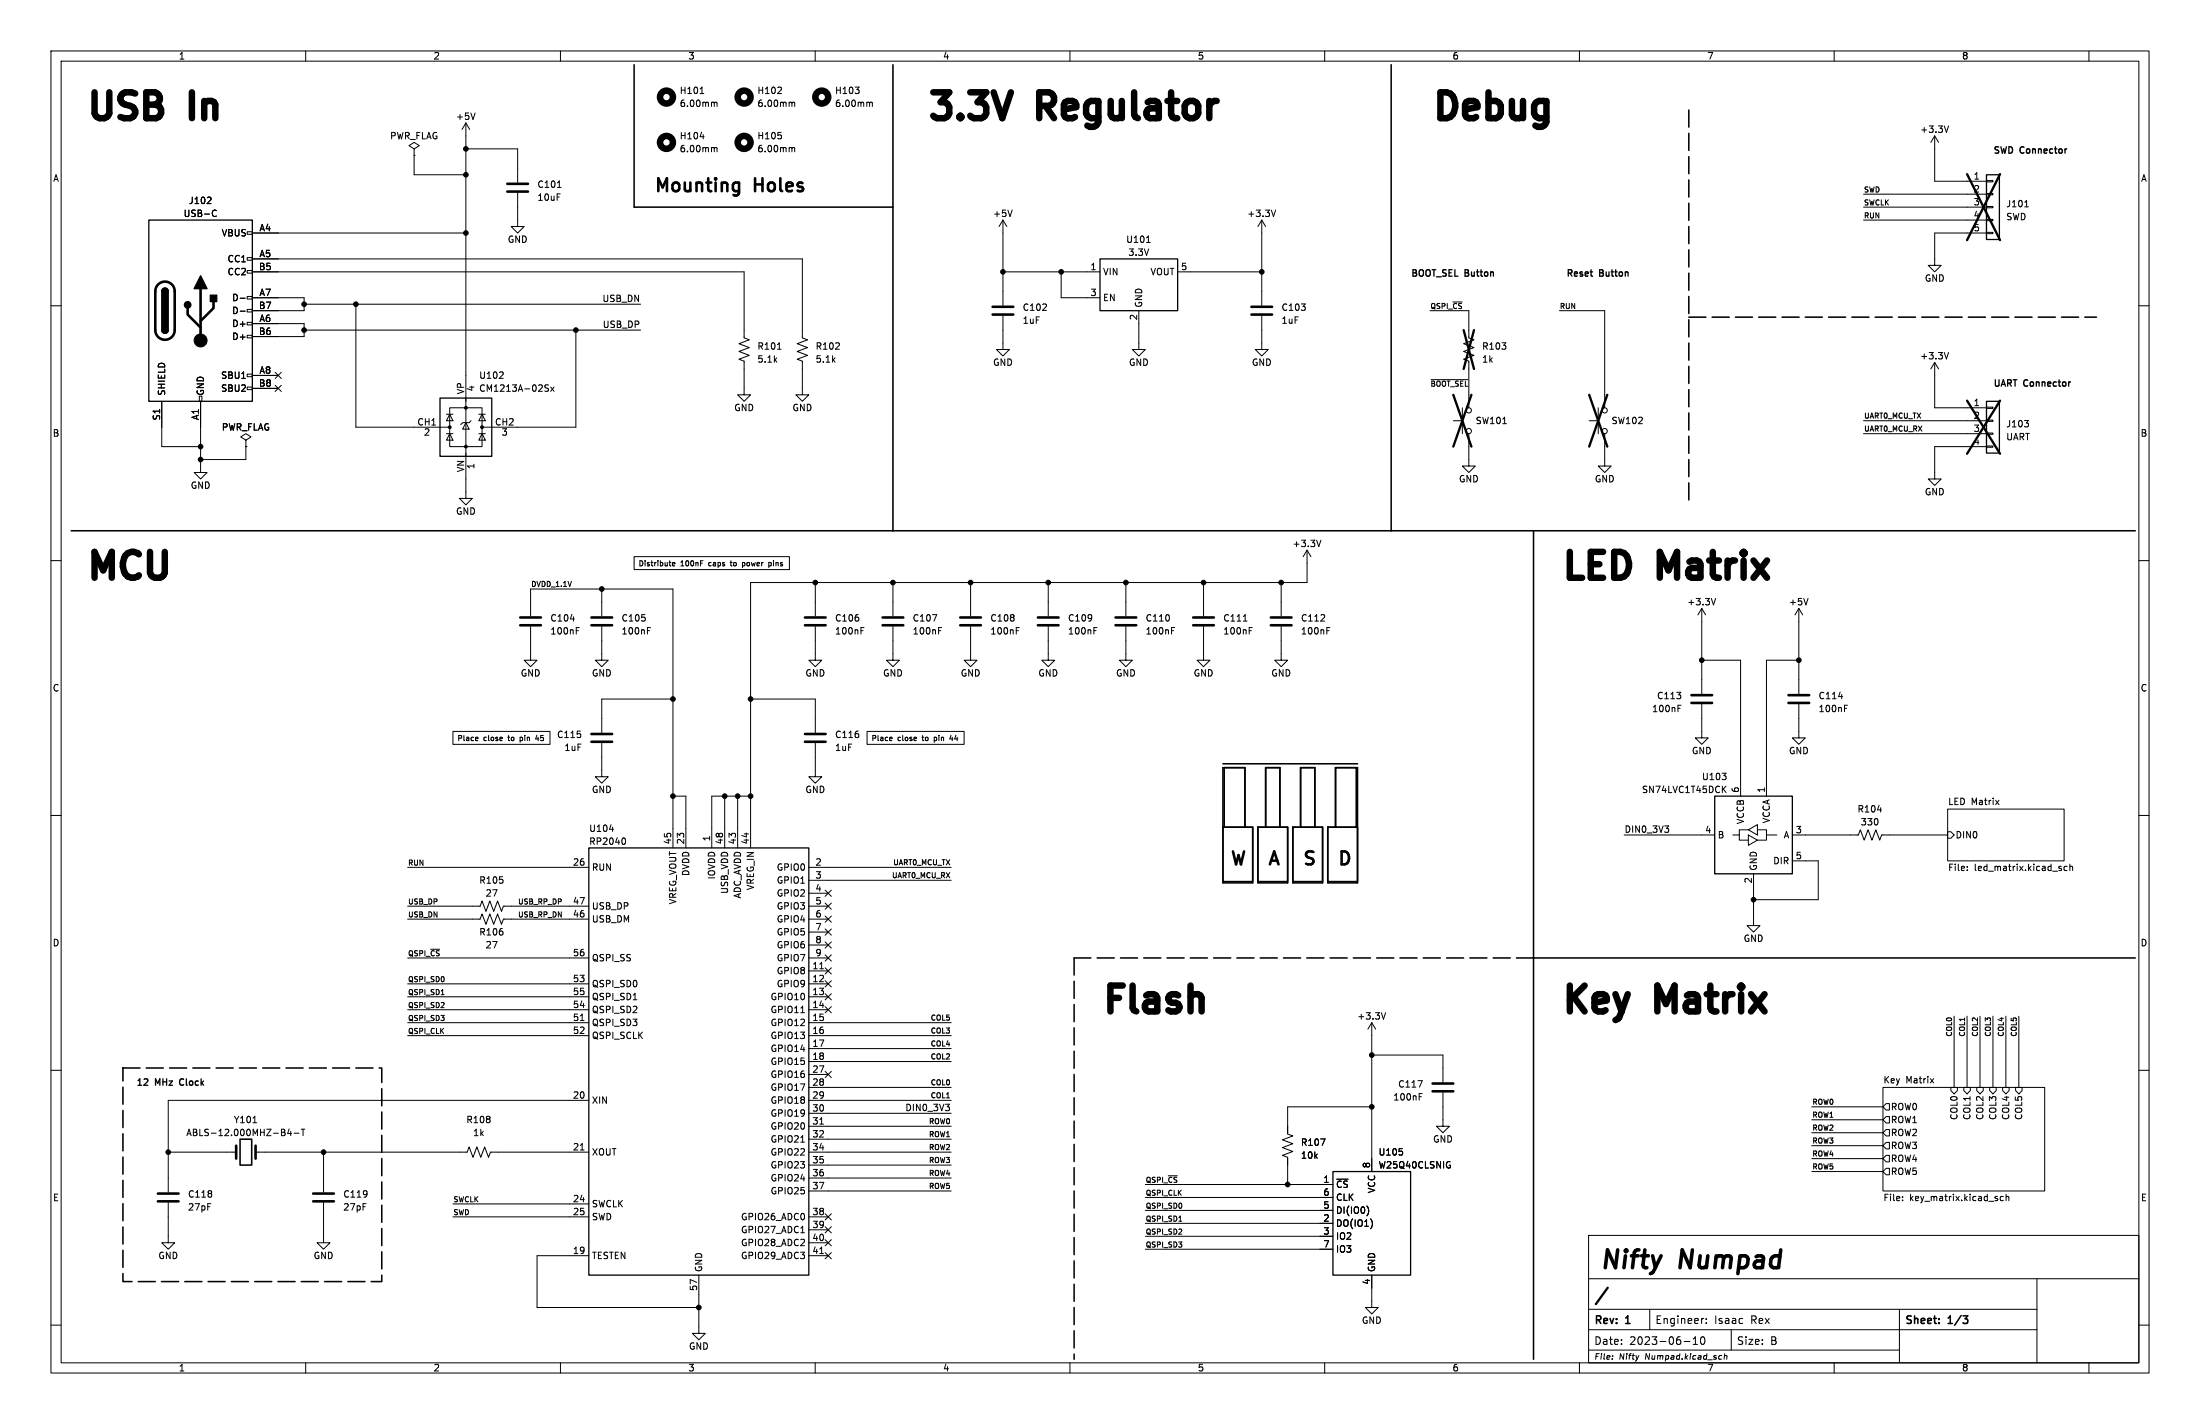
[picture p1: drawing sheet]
<svg xmlns="http://www.w3.org/2000/svg" width="432mm" height="279mm" viewBox="0 0 432 279" stroke-linecap="round" stroke-linejoin="round" font-family="sans-serif">
<g fill="none" stroke="#000" stroke-width=".2">
<path d="M10 10h411.8v259.4h-411.8zM12 12h407.8v255.4h-407.8zM60 10v2M110 10v2M137.4 18.4h.7M152.6 18.4h.8M153.3 17.2v.4M160 10v2M210 10v2M260 10v2M310 10v2M360 10v2"/>
<path d="M410 10v2M40.6 39.9h.8M41.4 38.8v.4M81.3 29.2l1-.6-1-.7-1 .7 1 .6v1.3M81.3 30.5h.1M81.3 30.5v3.8h10.1M91.4 24.1v73.7h1.3l-1.3 1.3-1.2-1.3h1.2M91.4 24.1l-.7 1.3M91.4 24.1l.8 1.3M91.4 29.2h10.2v6.6M93.3 22.2l-.5 1.2M101.6 37.8v6.7h1.3l-1.3 1.2-1.3-1.2h1.3"/>
<path d="M109.4 36.8h.7M137.4 26.8h.8M140.2 29.1l.2-.2 .3 .1v.8M140.2 20.2l.2-.1h.3v.8M153.3 26.6v.5M155.4 29.1l.2-.2 .3 .1 .1 .8M155.4 20.2l.2-.1h.3l.1 .8M170.7 20.2l.2-.1h.3v.8M365.8 38.1h24.1M379.7 26.7l-.7 1.2M379.7 26.7v8.9h10.2M379.7 26.7l.8 1.2"/>
<path d="M382.5 24.7l-.5 1.3M389.9 38h1.3v.2h-1.3zM389.9 35.4h1.3v.3h-1.3zM10 60h2M41.9 41.3h.6M42.5 42.4h-.6M47.1 58.5h1M48.5 58.2h1v.5h-1zM48.5 53.1h1v.5h-1zM48.5 50.5h1v.6h-1zM48.5 45.5h1v.5h-1zM49.5 53.3h96.5v13l1.1 .4-2.1 .7 2.1 .8-2.1 .8 2.1 .7-2.1 .8 1 .4v6.6h1.3l-1.3 1.2-1.2-1.2h1.2"/>
<path d="M49.5 50.8h108v15.5l1 .4-2 .7 2 .8-2 .8 2 .7-2 .8 1 .4v6.6h1.2l-1.2 1.2-1.3-1.2h1.3M49.5 45.7h41.9M49.5 58.4h10.2v2.6h-10.2M59.7 59.7h66M69.8 59.7v24.1h18.5M196.8 53.3h19.1M196.8 43.2l-.7 1.3M196.8 43.2v16.7M196.8 43.2l.8 1.3M198.7 41.2l-.5 1.3M208.3 53.3v5.1h7.6M225 47.6h.8"/>
<path d="M231.1 53.3h16.5M247.6 43.2v16.7M247.6 43.2l-.7 1.3M247.6 43.2l.8 1.3M250.4 41.2l-.5 1.3M365.8 40.6h24.1M365.8 43.2h24.1M389.9 45.6h1.3v.2h-1.3zM389.9 43.1h1.3v.2h-1.3zM389.9 40.5h1.3v.3h-1.3zM389.9 45.7h-10.2v6.4h1.3l-1.3 1.2-1.2-1.2h1.2M397.4 40.6h.7"/>
<path d="M419.8 60h2M31.7 78.7v8.9h7.7M39.1 77.7h.5v1h-.5zM39.4 78.7v14h1.2l-1.2 1.3-1.3-1.3h1.3M47.1 61.1h1M48.5 75.9h1v.6h-1zM48.5 73.4h1v.5h-1zM48.5 65.8h1v.5h-1zM48.5 63.2h1v.6h-1zM48.5 60.7h1v.5h-1zM49.5 63.5h10.2v2.5h-10.2M49.5 73.7h5.1"/>
<path d="M49.5 76.2h5.1M54 75.6l1.2 1.2M54 73.1l1.2 1.2M55.2 75.6l-1.2 1.2M55.2 73.1l-1.2 1.2M59.7 64.8h66M95.1 75.6a.6 .6 0 0 0-.9 .5 .6 .6 0 0 0 .6 .7l.3-.1M95.6 76.8v-1.3l.4 .9 .5-.9v1.3M97 76.8h.7M97 75.9l.4-.4v1.3M98 74.2h.8M98.2 75.6l.5-.1 .3 .4-.8 .9h.8"/>
<path d="M98.7 73.1v.4M99.4 76.8h.8M99.4 75.9l.4-.4v1.3M100.6 75.5h.8l-.5 .5 .4 .1v.6l-.2 .1-.5-.1M101.7 76.8l.5-1.3 .4 1.3M101.9 76.4h.6M103 76.3h1M104.6 75.6l.2-.1a.68 .68 0 0 1 .5 .6 .68 .68 0 0 1-.5 .7l-.3-.5zM105.7 75.6l.5-.1 .2 .4-.7 .9h.7M107.7 75.6l-.5-.1-.3 .3 .2 .3 .5 .2v.4l-.2 .1-.5-.1M108.1 75.9l.6 .9M108.7 75.9l-.6 .9"/>
<path d="M113 64.8v19h-18.4M152.6 68.5h.7M196.8 62v6.6h1.3l-1.3 1.3-1.2-1.3h1.2M223.5 61v7.6h1.3l-1.3 1.3-1.3-1.3h1.3M247.6 62v6.6h1.3l-1.3 1.3-1.2-1.3h1.2M280.7 61h7.6v5.3l1 .4-2 .7 2 .8-2 .8 2 .7-2 .8 1 .4v9.1M280.9 74.5h7.2M306.1 61h8.9v19M379.7 71.1v8.9h10.2M379.7 71.1l-.7 1.3M379.7 71.1l.8 1.3M382.5 69.2l-.5 1.2"/>
<path d="M389.9 79.9h1.3v.2h-1.3zM48.3 86.4l1-.7-1-.6-1.1 .6 1.1 .7v1.2M48.3 87.6h.1M48.3 87.6v2.6h-8.9M87.6 85.1h1.3M87.6 81.3h1.3M88.3 80h6.3v7.6h-6.3zM88.3 85.1l.6 1.3h-1.3zM88.3 81.3l.6 1.3h-1.3zM91.4 82.9l.7 1.3h-1.3zM92.5 82.6l-.4 .3h-1.3l-.4 .4M94 85.1h1.2"/>
<path d="M94 81.3h1.2M94.6 85.1l.6 1.3h-1.2zM94.6 81.3l.6 1.3h-1.2zM285.2 82.6h1.8M287 80v5.1M288.3 85.1v6.3h1.3l-1.3 1.3-1.3-1.3h1.3M295 83.1h.7M311.9 82.6h1.8M313.7 80v5.1M315 85.1v6.3h1.2l-1.2 1.3-1.3-1.3h1.3M365.8 82.6h24.1M365.8 85.1h24.1"/>
<path d="M389.9 87.5h1.3v.3h-1.3zM389.9 85h1.3v.2h-1.3zM389.9 82.4h1.3v.3h-1.3zM389.9 87.6h-10.2v6.4h1.3l-1.3 1.3-1.2-1.3h1.2M397.3 82.5h.8l-.4 .5M398.1 83.1v.5M10 110h2M118.1 115.6v5.3M124.5 109.2h30.4v2.6h-30.4zM132.1 110.4h.3l.1 .2-.5 .1M132.4 111h-.3M143.3 110.4h.4"/>
<path d="M143.5 110v.9l.1 .1M145.7 110.4h.3l.2 .2M146.2 110.8l-.2 .2h-.3M151.2 110.4l.2 .2v.2l-.2 .2M160 114.3v6.6M175.3 114.3v6.6M190.5 114.3v6.6M205.7 114.3v6.6M221 114.3v6.6M236.2 114.3v6.6M251.5 114.3v6.6M256.5 108l-.7 1.2"/>
<path d="M256.5 108v6.3h-109.2v52.1M256.5 108l.8 1.2M259.3 106l-.5 1.3M334 119.4v16.7M334 119.4l-.8 1.3M334 119.4l.8 1.3M336.7 117.4l-.4 1.3M353.1 119.4v16.7M353.1 119.4l-.8 1.3M353.1 119.4l.7 1.3M354.9 117.4l-.4 1.3M419.8 110h2"/>
<path d="M104.1 122.9v6.6h1.3l-1.3 1.3-1.2-1.3h1.2M104.1 120.9v-5.3h28v50.8M113.1 123.1h.6M118.1 122.9v6.6h1.3l-1.3 1.3-1.3-1.3h1.3M127.1 123.1h.6M132.1 137.2h-14v6.6M147.3 137.2h12.7v6.6M160 122.9v6.6h1.3l-1.3 1.3-1.3-1.3h1.3M169 123.1h.6M175.3 122.9v6.6h1.2l-1.2 1.3-1.3-1.3h1.3M184.2 123.1h.6M190.5 122.9v6.6h1.3l-1.3 1.3-1.3-1.3h1.3"/>
<path d="M199.5 123.1h.6M205.7 122.9v6.6h1.3l-1.3 1.3-1.2-1.3h1.2M214.7 123.1h.6M221 122.9v6.6h1.2l-1.2 1.3-1.3-1.3h1.3M229.9 123.1h.6M236.2 122.9v6.6h1.3l-1.3 1.3-1.3-1.3h1.3M244 121.9h.8M245.2 123.1h.6M251.5 122.9v6.6h1.2l-1.2 1.3-1.3-1.3h1.3M260.4 123.1h.6M329.3 138.4h.6M334 138.2v6.6h1.3l-1.3 1.3-1.3-1.3h1.3"/>
<path d="M334 129.5h7.6v26.7M353.1 138.2v6.6h1.2l-1.2 1.3-1.3-1.3h1.3M353.1 129.5h-6.4v26.7M362 138.4h.6M10 160h2M88.9 143.5h19v2.6h-19zM99.8 144.3v.9M102.1 145.3h.3M102.1 144.6v1.1M102.4 144.6l-.3 .1M105.4 144.3l-.3 .7h.7M118.1 145.8v6.6h1.3l-1.3 1.3-1.3-1.3h1.3"/>
<path d="M132.1 156.2h2.5v10.2M142.2 156.2v10.2M144.8 156.2v10.2M147.3 156.2h-7.6v10.2M160 145.8v6.6h1.3l-1.3 1.3-1.3-1.3h1.3M170.2 143.5h19v2.6h-19zM181.1 144.3v.9M183.4 144.6v1.1M183.4 145.3h.3M183.7 144.6l-.3 .1M186.7 144.3l-.3 .7h.6M187.6 144.3l-.2 .7"/>
<path d="M338.2 154.8l.6 .7M338.8 154.2l-.7 .8M382.3 158.8h22.8v10.1h-22.8zM391.7 157l.6 .9M392.3 157l-.6 .9M419.8 160h2M80 177.8h14.2l.4-1 .8 2 .7-2 .8 2 .8-2 .7 2 .4-1h16.8M80 170.2h35.6M119.6 162.7h.8M122.5 164.4a.79 .79 0 0 1 0 1.3M158.7 177.8h3.9M158.7 170.2h28"/>
<path d="M158.7 172.7h28M158.7 175.3h3.9M162 179.7l1.2 1.2M162 177.2l1.2 1.2M162 174.7l1.2 1.2M163.2 179.7l-1.2 1.2M163.2 177.2l-1.2 1.2M163.2 174.7l-1.2 1.2M318.8 163.8h17.7M326.7 162h.8l-.4 .5M327.5 162.7v.5M341.4 163.8v1h1.8"/>
<path d="M343.2 162.8l1.7-1v2zM343.2 162.8h-1.8v1h-1.3M343.2 163.8l1.7 1-1.7 1.1zM344.2 171.5v10.1h1.2l-1.2 1.3-1.3-1.3h1.3M344.9 162.8h1.8v1M348.7 163.8h-2v1h-1.8M351.8 163.8h12.9l.4-1 .8 2 .7-2 .8 2 .8-2 .7 2 .4-1h13M351.8 168.9h5.1v7.6h-12.7M382.3 163.2h.6l.6 .6-.6 .7h-.6zM386.1 170.7v.1M386.1 170v.2M404.3 170.4l.3 .1v.1l-.4 .2"/>
<path d="M404.3 170h.3M405.7 170h-.3l-.3 .2 .1 .6h.5M406.3 170.1l.4-.1 .1 .8M406.3 169.5v1.3M80 180.3h14.2l.4-1 .8 2.1 .7-2.1 .8 2.1 .8-2.1 .7 2.1 .4-1.1h16.8M80 193h35.6M80 195.6h35.6M80 198.1h35.6M80 188h35.6M86.6 195.2h.6M124.3 196.2h.7M157.2 198.7h.7"/>
<path d="M158.7 180.3h3.9M158.7 190.5h3.9M158.7 193h3.9M158.7 195.6h3.9M158.7 198.1h3.9M158.7 188h3.9M158.7 182.9h3.9M158.7 185.4h3.9M160.9 190.1h.7M162 182.3l1.2 1.2M162 197.5l1.2 1.2M162 184.8l1.2 1.2"/>
<path d="M162 195l1.2 1.2M162 192.4l1.2 1.2M162 189.9l1.2 1.2M162 187.4l1.2 1.2M163.2 182.3l-1.2 1.2M163.2 197.5l-1.2 1.2M163.2 184.8l-1.2 1.2M163.2 195l-1.2 1.2M163.2 192.4l-1.2 1.2M163.2 189.9l-1.2 1.2M163.2 187.4l-1.2 1.2M272 198.7l-.5 1.3"/>
<path d="M383.5 199.4v14M386.1 199.4v14M388.6 199.4v14M391.2 199.4v14M393.7 199.4v14M396.2 199.4v14M10 210h2M80 200.7h35.6M80 203.2h35.6M113.9 200.2h.7M115.6 215.9h-82.6v18M158.7 200.7h28"/>
<path d="M158.7 203.2h28M158.7 205.7h28M158.7 208.3h28M158.7 215.9h28M158.7 210.8h3.9M158.7 213.4h28M158.7 218.4h28M162 210.2l1.2 1.2M163.2 210.2l-1.2 1.2M269.2 217.2h-16.5v5.3l1 .4-2 .7 2 .8-2 .8 2 .7-2 .8 1 .4v5.3M269.2 200.7l-.7 1.2M269.2 200.7v29.2"/>
<path d="M269.2 200.7l.8 1.2M269.2 207h14v5.3M278.5 214.6h.6M283.2 214.4v6.6h1.3l-1.3 1.3-1.3-1.3h1.3M355.6 217.2h14M355.6 219.7h14M369.6 213.4h31.7v20.3h-31.7zM370.2 216.5h.6v1.3h-.6l-.6-.6zM370.2 219.1h.6v1.2h-.6l-.6-.6zM378.9 211.6l.6 .9M379.5 211.6l-.6 .9M382.9 213.4h1.3v.6l-.7 .6-.6-.6z"/>
<path d="M385.4 213.4h1.3v.6l-.6 .6-.7-.6zM388 213.4h1.3v.6l-.7 .6-.6-.6zM390.5 213.4h1.3v.6l-.6 .6-.7-.6zM393.1 213.4h1.2v.6l-.6 .6-.6-.6zM395.6 213.4h1.3v.6l-.7 .6-.6-.6zM419.8 210h2M33 236v7.8h1.3l-1.3 1.3-1.3-1.3h1.3M33 226.1h13.4M49.7 220.3h.7M50.2 226.1h41.5l.4-1.1 .7 2.1 .8-2.1 .8 2.1 .7-2.1 .8 2.1 .4-1h19.3M55.8 222.2l.2 .2-.2 .4M55.8 221.7v.3"/>
<path d="M56.8 221.5l-.3 .9h.7M57.1 222v.8M57.7 222.3h1M59.1 221.6h.7M59.5 221.6v1.2M63.5 236v7.8h1.3l-1.3 1.3-1.3-1.3h1.3M63.5 226.1v7.8M88.9 236.2h26.7M88.9 238.8h26.7M113.9 225.6h.7M157.2 224.1h.7M158.7 226.1h28"/>
<path d="M158.7 238.8h3.9M158.7 221h28M158.7 223.5h28M158.7 228.6h28M158.7 231.1h28M158.7 233.7h28M160.9 220.6h.7M162 238.2l1.2 1.2M163.2 238.2l-1.2 1.2M224.8 232.4h36.8M224.8 237.5h36.8M224.8 235h36.8"/>
<path d="M231.4 239.6h.6M268.3 236.7a1.49 1.49 0 0 1 0 1.8M269.3 239.7v.8M275.2 226v.5M284.4 228.6h.3v.5l-.3 .1M284.5 227.9l.1 .1M355.6 222.3h14M355.6 224.8h14M355.6 227.3h14M355.6 229.9h14M370.2 221.6h.6v1.3h-.6l-.6-.6zM370.2 229.2h.6v1.3h-.6l-.6-.6z"/>
<path d="M370.2 226.7h.6v1.3h-.6l-.6-.7zM370.2 224.2h.6v1.2h-.6l-.6-.6zM373.4 235.5v.1M373.4 234.8v.1M393.2 234.8l-.4-.1-.2 .3 .1 .5h.5M393.7 234.9l.5-.1 .1 .8M393.7 234.3v1.3M10 260h2M115.6 246.4h-10.2v10.1h31.8M137.2 250.2v11.4h1.2l-1.2 1.3-1.3-1.3h1.3M157.2 241.9h.7M158.7 246.4h3.9"/>
<path d="M158.7 241.3h3.9M158.7 243.8h3.9M160.9 246h.7M162 245.8l1.2 1.2M162 243.2l1.2 1.2M162 240.7l1.2 1.2M163.2 245.8l-1.2 1.2M163.2 243.2l-1.2 1.2M163.2 240.7l-1.2 1.2M224.8 240h36.8M224.8 242.6h36.8M224.8 245.1h36.8"/>
<path d="M269.2 250.2v6.3h1.3l-1.3 1.3-1.2-1.3h1.2M311.8 242.4h108v25h-108zM311.8 256.9h88M311.8 250.9h108M323.8 256.9v4M334.3 258.7h.1M334.9 259.5v.2M334.9 258.8v.1M372.8 256.9v10.5M399.8 250.9v16.5M419.8 260h2M60 267.4v2"/>
<path d="M110 267.4v2M160 267.4v2M210 267.4v2M260 267.4v2M310 267.4v2M311.8 264.9h61M311.8 260.9h88M316.5 266v.1M330.5 263.2h1.2M332.3 263.8h.9M332.3 262.7l.5-.4v1.5M334 262.4l.1-.1a.8 .8 0 0 1 .5 .7 .8 .8 0 0 1-.5 .8 .99 .99 0 0 1-.1-1.4z"/>
<path d="M337.6 266h.3M337.9 266.6l-.4 .1M338.5 266.1l.4-.1v.7M338.5 265.6l-.1 1.1M339.8 261v3.9M360 267.4v2M410 267.4v2"/>
<circle cx="288.3" cy="84.6" r=".51"/>
<circle cx="288.3" cy="80.5" r=".51"/>
<circle cx="315" cy="84.6" r=".51"/>
<circle cx="315" cy="80.5" r=".51"/>
</g>
<g fill="none" stroke="#000" stroke-width=".3">
<path d="M124.5 12.7v27.9h50.8M175.3 12.7v91.4M273 12.7v91.4M14 104.1h405.1M301 104.1v162.6M240 150.6h4.3v11.7h1.6v10.9h-5.9zM240 149.9h26.4M240.3 150.6h4v11.7h-4zM248.4 150.6h2.8v11.7h-2.8zM248.4 150.6v11.7h-1.5M248.4 150.6h2.8v11.7h1.5v10.9h-5.8v-10.9M255.3 150.6h2.8v11.7h-2.8z"/>
<path d="M255.3 150.6v11.7h-1.6M255.3 150.6h2.8v11.7h1.5v10.9h-5.9v-10.9M262.1 150.6h4.1v11.7h-4.1zM262.1 150.6v11.7h-1.5M262.1 150.6h4.3v22.6h-5.8v-10.9M240 162.3h5.9v10.7h-5.9zM246.9 162.3h5.8v10.7h-5.8zM253.7 162.3h5.9v10.7h-5.9zM260.6 162.3h5.8v10.7h-5.8zM301 188h118.1M47.1 223.5h2.3v5.1h-2.3zM385.3 258.2h.9l-.5 .5 .4 .2 .1 .5-.3 .3h-.4"/>
</g>
<path d="M315.6 252.7l-2.4 3.2" fill="none" stroke="#000" stroke-width=".45"/>
<path d="M386.1 34.2l6.5 12.9M392.6 34.2l-6.5 12.9M285.2 77.5l3.6 10.1M287.3 64.8l2 7.6M288.8 77.5l-3.6 10.1M289.3 64.8l-2 7.6M311.9 77.5l3.6 10.1M315.5 77.5l-3.6 10.1M386.1 78.6l6.5 10.4M392.6 78.6l-6.5 10.4" fill="none" stroke="#000" stroke-width=".46"/>
<path d="M389.9 34.3h2.5v12.7h-2.5zM29.2 43.2h20.3v35.5h-20.3zM31.7 57.2a.64 .64 0 0 1 .7-.7 .64 .64 0 0 1 .6 .7M215.9 50.8h15.2v10.2h-15.2zM31.7 64.8h.1a.63 .63 0 0 0 .6 .6 .63 .63 0 0 0 .6-.6M86.4 78.1h10.1v11.4h-10.1zM389.9 78.7h2.5v10.2h-2.5zM336.5 156.2h15.3v15.3h-15.3zM115.6 166.4h43.1v83.8h-43.1zM261.6 229.9h15.3v20.3h-15.3z" fill="none" stroke="#000" stroke-width=".25"/>
<g fill="none" stroke="#000" stroke-width=".51">
<path d="M99.6 37.6h4M99.6 36.1h4M31 55.8a1.9 1.9 0 0 1 2.1-.4 1.9 1.9 0 0 1 1.2 1.8v7.6a1.91 1.91 0 0 1-1.9 1.9 1.91 1.91 0 0 1-1.9-1.9v-7.8l.2-.7zM39.4 56.6v10.2M41.9 59.2v1.3l-2.5 2.5M36.8 60.5v1.2l2.6 2.6M194.8 61.7h4.1M194.8 60.2h4.1M245.6 61.7h4.1M245.6 60.2h4.1M102.1 122.7h4.1M102.1 121.2h4.1"/>
<path d="M116.1 122.7h4M116.1 121.2h4M158 122.7h4.1M158 121.2h4.1M173.2 122.7h4.1M173.2 121.2h4.1M188.5 122.7h4M188.5 121.2h4M203.7 122.7h4.1M203.7 121.2h4.1M218.9 122.7h4.1M218.9 121.2h4.1"/>
<path d="M234.2 122.7h4.1M234.2 121.2h4.1M249.4 122.7h4.1M249.4 121.2h4.1M332 137.9h4M332 136.4h4M351 137.9h4.1M351 136.4h4.1M116.1 145.5h4M116.1 144h4M158 145.5h4.1M158 144h4.1"/>
<path d="M281.2 214.1h4M281.2 212.6h4M31 235.7h4.1M31 234.2h4.1M46.4 224.8v2.5M50.2 224.8v2.5M61.5 235.7h4M61.5 234.2h4"/>
</g>
<g fill="#000" stroke="#000" stroke-width=".25">
<path d="M31.9 56.7a.64 .64 0 0 1 .7-.1 .64 .64 0 0 1 .4 .6h-1.3zM39.4 54.1l1.2 2.5h-2.5zM41.3 57.9h1.2v1.3h-1.2zM31.7 57.2h1.3v7.6h-1.3zM31.7 64.8h1.3a.64 .64 0 0 1-.6 .6 .64 .64 0 0 1-.7-.6z"/>
<circle cx="36.8" cy="59.8" r=".63"/>
</g>
<g fill="#000" stroke="#000" stroke-width=".2">
<circle cx="91.4" cy="29.2" r=".46"/>
<circle cx="91.4" cy="34.3" r=".46"/>
<circle cx="59.7" cy="59.7" r=".46"/>
<circle cx="69.8" cy="59.7" r=".46"/>
<circle cx="91.4" cy="45.7" r=".46"/>
<circle cx="196.8" cy="53.3" r=".46"/>
<circle cx="208.3" cy="53.3" r=".46"/>
<circle cx="247.6" cy="53.3" r=".46"/>
<circle cx="39.4" cy="66.8" r="1.27"/>
<circle cx="59.7" cy="64.8" r=".46"/>
<circle cx="113" cy="64.8" r=".46"/>
<circle cx="39.4" cy="87.6" r=".46"/>
<circle cx="39.4" cy="90.2" r=".46"/>
<circle cx="88.3" cy="83.8" r=".28"/>
<circle cx="91.4" cy="80" r=".28"/>
<circle cx="91.4" cy="87.6" r=".28"/>
<circle cx="94.6" cy="83.8" r=".28"/>
<circle cx="118.1" cy="115.6" r=".46"/>
<circle cx="160" cy="114.3" r=".46"/>
<circle cx="175.3" cy="114.3" r=".46"/>
<circle cx="190.5" cy="114.3" r=".46"/>
<circle cx="205.7" cy="114.3" r=".46"/>
<circle cx="221" cy="114.3" r=".46"/>
<circle cx="236.2" cy="114.3" r=".46"/>
<circle cx="251.5" cy="114.3" r=".46"/>
<circle cx="132.1" cy="137.2" r=".46"/>
<circle cx="147.3" cy="137.2" r=".46"/>
<circle cx="334" cy="129.5" r=".46"/>
<circle cx="353.1" cy="129.5" r=".46"/>
<circle cx="132.1" cy="156.2" r=".46"/>
<circle cx="142.2" cy="156.2" r=".46"/>
<circle cx="144.8" cy="156.2" r=".46"/>
<circle cx="147.3" cy="156.2" r=".46"/>
<circle cx="344.2" cy="176.5" r=".46"/>
<circle cx="269.2" cy="207" r=".46"/>
<circle cx="269.2" cy="217.2" r=".46"/>
<circle cx="33" cy="226.1" r=".46"/>
<circle cx="63.5" cy="226.1" r=".46"/>
<circle cx="252.7" cy="232.4" r=".46"/>
<circle cx="137.2" cy="256.5" r=".46"/>
</g>
<g fill="none" stroke="#000" stroke-width="1.3">
<circle cx="130.8" cy="19" r="1.27"/>
<circle cx="146.1" cy="19" r="1.27"/>
<circle cx="161.3" cy="19" r="1.27"/>
<circle cx="130.8" cy="27.9" r="1.27"/>
<circle cx="146" cy="27.9" r="1.27"/>
</g>
<path d="M331.5 21.6v77.5M331.5 62.2h80M210.8 188v78.7M301 188h-90.2M24.1 209.6h50.8v41.9h-50.8v-41.9" fill="none" stroke="#000" stroke-width=".3" stroke-dasharray="3.4 1.2"/>
<g font-size="7.1">
<text x="16.5" y="23.9">USB</text>
<text x="37.8" y="23.9">In</text>
<text x="181.6" y="23.9">3.3V</text>
<text x="204.1" y="23.9">Regulator</text>
<text x="280.7" y="23.9">Debug</text>
<text x="16.5" y="114.1">MCU</text>
<text x="306.1" y="114.1">LED</text>
<text x="325.9" y="114.1">Matrix</text>
<text x="215.9" y="199.1">Flash</text>
<text x="306.1" y="199.1">Key</text>
<text x="325.4" y="199.1">Matrix</text>
</g>
<g font-size="4.9">
<text x="313.8" y="249.8">Nifty</text>
<text x="329.5" y="249.8">Numpad</text>
</g>
<g font-size="3.5">
<text x="128.3" y="37.9">Mounting</text>
<text x="148" y="37.9">Holes</text>
<text x="241.3" y="169.9">W</text>
<text x="248.7" y="169.9">A</text>
<text x="255.5" y="169.9">S</text>
<text x="262.4" y="169.9">D</text>
</g>
<g font-size="2.1">
<text x="312.8" y="260.1">Rev:</text>
<text x="319" y="260.1">1</text>
<text x="324.8" y="259.9">Engineer:</text>
<text x="336.4" y="259.9">Isaac</text>
<text x="343.5" y="259.9">Rex</text>
<text x="373.8" y="260.1">Sheet:</text>
<text x="382.3" y="260.1">1/3</text>
<text x="312.8" y="264">Date:</text>
<text x="319.7" y="264">2023-06-10</text>
<text x="340.8" y="264">Size:</text>
<text x="347.4" y="264">B</text>
</g>
<g font-size="1.8">
<text x="35" y="11.8">1</text>
<text x="85" y="11.8">2</text>
<text x="135" y="11.8">3</text>
<text x="185" y="11.8">4</text>
<text x="235" y="11.8">5</text>
<text x="285" y="11.8">6</text>
<text x="335" y="11.8">7</text>
<text x="385" y="11.8">8</text>
<text x="89.4" y="23.7">+5V</text>
<text x="133.4" y="18.6">H101</text>
<text x="133.4" y="21.1">6.00mm</text>
<text x="148.6" y="18.6">H102</text>
<text x="148.6" y="21.1">6.00mm</text>
<text x="163.8" y="18.6">H103</text>
<text x="163.8" y="21.1">6.00mm</text>
<text x="76.5" y="27.5">PWR_FLAG</text>
<text x="133.4" y="27.5">H104</text>
<text x="148.6" y="27.5">H105</text>
<text x="376.8" y="26.2">+3.3V</text>
<text x="10.4" y="35.8">A</text>
<text x="133.4" y="30">6.00mm</text>
<text x="148.6" y="30">6.00mm</text>
<text x="387.3" y="35.3">1</text>
<text x="391.2" y="30.2">SWD Connector</text>
<text x="420.2" y="35.8">A</text>
<text x="37" y="40.2">J102</text>
<text x="105.4" y="37">C101</text>
<text x="105.4" y="39.6">10uF</text>
<text x="387.3" y="37.8">2</text>
<text x="387.3" y="40.4">3</text>
<text x="393.7" y="40.8">J101</text>
<text x="36" y="42.7">USB-C</text>
<text x="43.5" y="46.5">VBUS</text>
<text x="50.9" y="45.5">A4</text>
<text x="99.6" y="47.8">GND</text>
<text x="194.9" y="42.7">+5V</text>
<text x="221" y="47.8">U101</text>
<text x="244.7" y="42.7">+3.3V</text>
<text x="387.3" y="42.9">4</text>
<text x="387.3" y="45.5">5</text>
<text x="393.7" y="43.4">SWD</text>
<text x="44.6" y="51.6">CC1</text>
<text x="50.8" y="53.1">B5</text>
<text x="50.9" y="50.5">A5</text>
<text x="214" y="53.1">1</text>
<text x="221.4" y="50.4">3.3V</text>
<text x="231.7" y="53.1">5</text>
<text x="44.6" y="54.2">CC2</text>
<text x="45.5" y="59.2">D-</text>
<text x="50.9" y="58.2">A7</text>
<text x="118.2" y="59.3">USB_DN</text>
<text x="214" y="58.2">3</text>
<text x="216.4" y="54.2">VIN</text>
<text x="216.4" y="59.2">EN</text>
<text x="225.8" y="54.2">VOUT</text>
<text x="276.9" y="54.4">BOOT_SEL Button</text>
<text x="307.3" y="54.4">Reset</text>
<text x="313.9" y="54.4">Button</text>
<text x="377.7" y="55.4">GND</text>
<text x="45.5" y="64.3">D+</text>
<text x="45.5" y="61.8">D-</text>
<text x="50.8" y="65.8">B6</text>
<text x="50.8" y="60.7">B7</text>
<text x="50.9" y="63.2">A6</text>
<text x="118.3" y="64.4">USB_DP</text>
<text x="200.7" y="61.2">C102</text>
<text x="200.7" y="63.7">1uF</text>
<text x="223.3" y="62.9" transform="rotate(-90 223.3 62.9)">2</text>
<text x="224.3" y="60.5" transform="rotate(-90 224.3 60.5)">GND</text>
<text x="251.5" y="61.2">C103</text>
<text x="251.5" y="63.7">1uF</text>
<text x="45.5" y="66.9">D+</text>
<text x="148.6" y="68.8">R101</text>
<text x="148.6" y="71.3">5.1k</text>
<text x="160" y="68.8">R102</text>
<text x="160" y="71.3">5.1k</text>
<text x="194.9" y="71.9">GND</text>
<text x="221.5" y="71.9">GND</text>
<text x="245.7" y="71.9">GND</text>
<text x="290.8" y="68.8">R103</text>
<text x="290.8" y="71.3">1k</text>
<text x="376.8" y="70.7">+3.3V</text>
<text x="32.6" y="77.7" transform="rotate(-90 32.6 77.7)">SHIELD</text>
<text x="40.2" y="77.7" transform="rotate(-90 40.2 77.7)">GND</text>
<text x="43.4" y="74.5">SBU1</text>
<text x="43.4" y="77">SBU2</text>
<text x="50.8" y="75.9">B8</text>
<text x="50.9" y="73.4">A8</text>
<text x="91.2" y="77.4" transform="rotate(-90 91.2 77.4)">VP</text>
<text x="93.3" y="76.9" transform="rotate(-90 93.3 76.9)">4</text>
<text x="94" y="74.5">U102</text>
<text x="391.2" y="76">UART Connector</text>
<text x="31.5" y="82.6" transform="rotate(-90 31.5 82.6)">S1</text>
<text x="39.1" y="82.5" transform="rotate(-90 39.1 82.5)">A1</text>
<text x="81.9" y="83.6">CH1</text>
<text x="97.1" y="83.6">CH2</text>
<text x="144.1" y="80.8">GND</text>
<text x="155.5" y="80.8">GND</text>
<text x="289.6" y="83.4">SW101</text>
<text x="316.2" y="83.4">SW102</text>
<text x="387.3" y="79.8">1</text>
<text x="387.3" y="82.3">2</text>
<text x="10.3" y="85.8">B</text>
<text x="43.5" y="84.6">PWR_FLAG</text>
<text x="83.2" y="85.7">2</text>
<text x="98.4" y="85.7">3</text>
<text x="387.3" y="84.8">3</text>
<text x="387.3" y="87.4">4</text>
<text x="393.7" y="84">J103</text>
<text x="393.7" y="86.6">UART</text>
<text x="420.1" y="85.8">B</text>
<text x="91.2" y="92.7" transform="rotate(-90 91.2 92.7)">VN</text>
<text x="93.3" y="92.1" transform="rotate(-90 93.3 92.1)">1</text>
<text x="286.3" y="94.8">GND</text>
<text x="313" y="94.8">GND</text>
<text x="37.4" y="96.1">GND</text>
<text x="89.4" y="101.2">GND</text>
<text x="377.7" y="97.3">GND</text>
<text x="253.6" y="107.5">+3.3V</text>
<text x="331.1" y="118.9">+3.3V</text>
<text x="351.1" y="118.9">+5V</text>
<text x="108" y="122.1">C104</text>
<text x="108" y="124.7">100nF</text>
<text x="121.9" y="122.1">C105</text>
<text x="121.9" y="124.7">100nF</text>
<text x="163.8" y="122.1">C106</text>
<text x="163.8" y="124.7">100nF</text>
<text x="179.1" y="122.1">C107</text>
<text x="179.1" y="124.7">100nF</text>
<text x="194.3" y="122.1">C108</text>
<text x="194.3" y="124.7">100nF</text>
<text x="209.6" y="122.1">C109</text>
<text x="209.6" y="124.7">100nF</text>
<text x="224.8" y="122.1">C110</text>
<text x="224.8" y="124.7">100nF</text>
<text x="240" y="122.1">C111</text>
<text x="240" y="124.7">100nF</text>
<text x="255.3" y="122.1">C112</text>
<text x="255.3" y="124.7">100nF</text>
<text x="10.3" y="135.8">C</text>
<text x="102.1" y="132.9">GND</text>
<text x="116.1" y="132.9">GND</text>
<text x="158" y="132.9">GND</text>
<text x="173.3" y="132.9">GND</text>
<text x="188.5" y="132.9">GND</text>
<text x="203.7" y="132.9">GND</text>
<text x="219" y="132.9">GND</text>
<text x="234.2" y="132.9">GND</text>
<text x="249.5" y="132.9">GND</text>
<text x="325.2" y="137.4">C113</text>
<text x="356.9" y="137.4">C114</text>
<text x="420.1" y="135.8">C</text>
<text x="324.2" y="139.9">100nF</text>
<text x="356.9" y="139.9">100nF</text>
<text x="109.3" y="145">C115</text>
<text x="110.7" y="147.5">1uF</text>
<text x="163.8" y="145">C116</text>
<text x="163.8" y="147.5">1uF</text>
<text x="332" y="148.1">GND</text>
<text x="351.1" y="148.1">GND</text>
<text x="116.1" y="155.8">GND</text>
<text x="158" y="155.8">GND</text>
<text x="322.2" y="155.8">SN74LVC1T45DCK</text>
<text x="334" y="153.2">U103</text>
<text x="341.4" y="155.6" transform="rotate(-90 341.4 155.6)">6</text>
<text x="346.5" y="155.6" transform="rotate(-90 346.5 155.6)">1</text>
<text x="342.5" y="161.7" transform="rotate(-90 342.5 161.7)">VCCB</text>
<text x="347.5" y="161.6" transform="rotate(-90 347.5 161.6)">VCCA</text>
<text x="364.5" y="159.6">R104</text>
<text x="382.3" y="158">LED Matrix</text>
<text x="115.6" y="163.4">U104</text>
<text x="115.6" y="165.9">RP2040</text>
<text x="131.8" y="165.7" transform="rotate(-90 131.8 165.7)">45</text>
<text x="134.4" y="165.7" transform="rotate(-90 134.4 165.7)">23</text>
<text x="139.4" y="165.1" transform="rotate(-90 139.4 165.1)">1</text>
<text x="142" y="165.7" transform="rotate(-90 142 165.7)">48</text>
<text x="144.5" y="165.7" transform="rotate(-90 144.5 165.7)">43</text>
<text x="147.1" y="165.7" transform="rotate(-90 147.1 165.7)">44</text>
<text x="318.8" y="163.5">DIN0_3V3</text>
<text x="334.6" y="163.6">4</text>
<text x="337.1" y="164.7">B</text>
<text x="350.1" y="164.7">A</text>
<text x="352.4" y="163.6">3</text>
<text x="365.2" y="162.1">330</text>
<text x="383.7" y="164.7">DIN0</text>
<text x="94" y="173.5">R105</text>
<text x="112.4" y="169.9">26</text>
<text x="116.1" y="171">RUN</text>
<text x="135.4" y="171.9" transform="rotate(-90 135.4 171.9)">DVDD</text>
<text x="140.5" y="172.6" transform="rotate(-90 140.5 172.6)">IOVDD</text>
<text x="152.4" y="171">GPIO0</text>
<text x="152.4" y="173.5">GPIO1</text>
<text x="160" y="169.9">2</text>
<text x="160" y="172.5">3</text>
<text x="343.9" y="173.4" transform="rotate(-90 343.9 173.4)">2</text>
<text x="345" y="170.9" transform="rotate(-90 345 170.9)">GND</text>
<text x="348" y="169.7">DIR</text>
<text x="352.4" y="168.7">5</text>
<text x="382.3" y="171.1">File:</text>
<text x="387.4" y="171.1">led_matrix.kicad_sch</text>
<text x="95.2" y="176.1">27</text>
<text x="112.4" y="177.5">47</text>
<text x="116.1" y="178.6">USB_DP</text>
<text x="132.9" y="177.5" transform="rotate(-90 132.9 177.5)">VREG_VOUT</text>
<text x="143.1" y="175.4" transform="rotate(-90 143.1 175.4)">USB_VDD</text>
<text x="145.6" y="176.3" transform="rotate(-90 145.6 176.3)">ADC_AVDD</text>
<text x="148.1" y="174.7" transform="rotate(-90 148.1 174.7)">VREG_IN</text>
<text x="152.4" y="176.1">GPIO2</text>
<text x="152.4" y="178.6">GPIO3</text>
<text x="160" y="175">4</text>
<text x="160" y="177.5">5</text>
<text x="10.3" y="185.8">D</text>
<text x="94" y="183.7">R106</text>
<text x="112.4" y="180.1">46</text>
<text x="116.1" y="181.2">USB_DM</text>
<text x="152.4" y="181.2">GPIO4</text>
<text x="152.4" y="183.7">GPIO5</text>
<text x="160" y="180.1">6</text>
<text x="160" y="182.6">7</text>
<text x="160" y="185.2">8</text>
<text x="342.2" y="185">GND</text>
<text x="420.1" y="185.8">D</text>
<text x="95.2" y="186.2">27</text>
<text x="112.4" y="187.7">56</text>
<text x="116.1" y="188.8">QSPI_SS</text>
<text x="152.4" y="191.3">GPIO8</text>
<text x="152.4" y="186.2">GPIO6</text>
<text x="152.4" y="188.8">GPIO7</text>
<text x="159.4" y="190.2">11</text>
<text x="160" y="187.7">9</text>
<text x="112.4" y="192.8">53</text>
<text x="112.4" y="197.9">54</text>
<text x="112.4" y="195.3">55</text>
<text x="116.1" y="193.9">QSPI_SD0</text>
<text x="116.1" y="196.4">QSPI_SD1</text>
<text x="151.2" y="196.4">GPIO10</text>
<text x="152.4" y="193.9">GPIO9</text>
<text x="159.4" y="192.8">12</text>
<text x="159.4" y="195.3">13</text>
<text x="159.4" y="197.9">14</text>
<text x="112.4" y="200.4">51</text>
<text x="112.4" y="202.9">52</text>
<text x="116.1" y="201.5">QSPI_SD3</text>
<text x="116.1" y="198.9">QSPI_SD2</text>
<text x="151.2" y="198.9">GPIO11</text>
<text x="151.2" y="201.5">GPIO12</text>
<text x="159.4" y="200.4">15</text>
<text x="159.4" y="202.9">16</text>
<text x="266.3" y="200.2">+3.3V</text>
<text x="116.1" y="204">QSPI_SCLK</text>
<text x="151.2" y="204">GPIO13</text>
<text x="151.2" y="206.6">GPIO14</text>
<text x="151.2" y="209.1">GPIO15</text>
<text x="159.4" y="205.5">17</text>
<text x="159.4" y="208">18</text>
<text x="26.7" y="213.1">12</text>
<text x="30.4" y="213.1">MHz</text>
<text x="35.6" y="213.1">Clock</text>
<text x="112.4" y="215.6">20</text>
<text x="151.2" y="211.6">GPIO16</text>
<text x="151.2" y="214.2">GPIO17</text>
<text x="159.4" y="210.6">27</text>
<text x="159.4" y="213.1">28</text>
<text x="159.4" y="215.6">29</text>
<text x="274.4" y="213.6">C117</text>
<text x="369.6" y="212.6">Key</text>
<text x="374" y="212.6">Matrix</text>
<text x="45.8" y="220.5">Y101</text>
<text x="91.5" y="220.5">R108</text>
<text x="116.1" y="216.7">XIN</text>
<text x="151.2" y="216.7">GPIO18</text>
<text x="151.2" y="219.3">GPIO19</text>
<text x="151.2" y="221.8">GPIO20</text>
<text x="159.4" y="218.2">30</text>
<text x="159.4" y="220.7">31</text>
<text x="177.7" y="218.1">DIN0_3V3</text>
<text x="273.4" y="216.1">100nF</text>
<text x="371" y="218">ROW0</text>
<text x="371" y="220.5">ROW1</text>
<text x="384.4" y="219.8" transform="rotate(-90 384.4 219.8)">COL0</text>
<text x="386.9" y="219.8" transform="rotate(-90 386.9 219.8)">COL1</text>
<text x="389.4" y="219.8" transform="rotate(-90 389.4 219.8)">COL2</text>
<text x="392" y="219.8" transform="rotate(-90 392 219.8)">COL3</text>
<text x="394.5" y="219.8" transform="rotate(-90 394.5 219.8)">COL4</text>
<text x="397.1" y="219.8" transform="rotate(-90 397.1 219.8)">COL5</text>
<text x="36.5" y="223.1">ABLS-12.000MHZ-B4-T</text>
<text x="92.8" y="223.1">1k</text>
<text x="112.4" y="225.8">21</text>
<text x="116.1" y="226.9">XOUT</text>
<text x="151.2" y="224.3">GPIO21</text>
<text x="151.2" y="226.9">GPIO22</text>
<text x="159.4" y="223.3">32</text>
<text x="159.4" y="225.8">34</text>
<text x="255.3" y="225">R107</text>
<text x="255.3" y="227.5">10k</text>
<text x="270.5" y="226.9">U105</text>
<text x="281.2" y="224.3">GND</text>
<text x="371" y="223.1">ROW2</text>
<text x="371" y="225.6">ROW3</text>
<text x="151.2" y="229.4">GPIO23</text>
<text x="151.2" y="232">GPIO24</text>
<text x="159.4" y="228.3">35</text>
<text x="159.4" y="230.9">36</text>
<text x="159.4" y="233.4">37</text>
<text x="259.7" y="232.2">1</text>
<text x="262.1" y="233.2">~{CS}</text>
<text x="269" y="229.3" transform="rotate(-90 269 229.3)">8</text>
<text x="270.5" y="229.4">W25Q40CLSNIG</text>
<text x="371" y="230.7">ROW5</text>
<text x="371" y="228.2">ROW4</text>
<text x="10.4" y="235.8">E</text>
<text x="36.8" y="235.1">C118</text>
<text x="36.8" y="237.7">27pF</text>
<text x="67.3" y="235.1">C119</text>
<text x="67.3" y="237.7">27pF</text>
<text x="112.4" y="236">24</text>
<text x="112.4" y="238.5">25</text>
<text x="116.1" y="237">SWCLK</text>
<text x="116.1" y="239.6">SWD</text>
<text x="145.4" y="239.6">GPIO26_ADC0</text>
<text x="151.2" y="234.5">GPIO25</text>
<text x="159.4" y="238.5">38</text>
<text x="259.7" y="239.8">2</text>
<text x="259.7" y="237.2">5</text>
<text x="259.7" y="234.7">6</text>
<text x="262.1" y="238.3">DI(IO0)</text>
<text x="262.1" y="235.8">CLK</text>
<text x="270.1" y="234.1" transform="rotate(-90 270.1 234.1)">VCC</text>
<text x="369.6" y="235.9">File:</text>
<text x="374.7" y="235.9">key_matrix.kicad_sch</text>
<text x="420.2" y="235.8">E</text>
<text x="145.4" y="242.1">GPIO27_ADC1</text>
<text x="145.4" y="244.7">GPIO28_ADC2</text>
<text x="159.4" y="241">39</text>
<text x="159.4" y="243.6">40</text>
<text x="259.7" y="242.3">3</text>
<text x="259.7" y="244.9">7</text>
<text x="262.1" y="240.9">DO(IO1)</text>
<text x="262.1" y="243.4">IO2</text>
<text x="262.1" y="245.9">IO3</text>
<text x="31" y="247.2">GND</text>
<text x="61.5" y="247.2">GND</text>
<text x="112.4" y="246.1">19</text>
<text x="116.1" y="247.2">TESTEN</text>
<text x="138" y="249.7" transform="rotate(-90 138 249.7)">GND</text>
<text x="145.4" y="247.2">GPIO29_ADC3</text>
<text x="159.4" y="246.1">41</text>
<text x="270.1" y="249.7" transform="rotate(-90 270.1 249.7)">GND</text>
<text x="136.9" y="253.4" transform="rotate(-90 136.9 253.4)">57</text>
<text x="269" y="252.1" transform="rotate(-90 269 252.1)">4</text>
<text x="267.2" y="259.9">GND</text>
<text x="35" y="269.2">1</text>
<text x="85" y="269.2">2</text>
<text x="135" y="269.2">3</text>
<text x="135.2" y="265">GND</text>
<text x="185" y="269.2">4</text>
<text x="235" y="269.2">5</text>
<text x="285" y="269.2">6</text>
<text x="335" y="269.2">7</text>
<text x="385" y="269.2">8</text>
</g>
<g font-size="1.5">
<text x="312.8" y="266.9">File:</text>
<text x="317.7" y="266.9">Nifty</text>
<text x="322.9" y="266.9">Numpad.kicad_sch</text>
</g>
<g font-size="1.4">
<text x="365.8" y="40.4">SWCLK</text>
<text x="365.8" y="37.8">SWD</text>
<text x="365.8" y="42.9">RUN</text>
<text x="280.7" y="60.7">QSPI_~{CS}</text>
<text x="306.1" y="60.7">RUN</text>
<text x="280.7" y="75.9">~{BOOT_SEL}</text>
<text x="365.8" y="82.2">UART0_MCU_TX</text>
<text x="365.8" y="84.7">UART0_MCU_RX</text>
<text x="125.2" y="111.5">Distribute</text>
<text x="133.6" y="111.5">100nF</text>
<text x="139.4" y="111.5">caps</text>
<text x="144" y="111.5">to</text>
<text x="146.6" y="111.5">power</text>
<text x="152" y="111.5">pins</text>
<text x="104.1" y="115.2">DVDD_1.1V</text>
<text x="89.7" y="145.8">Place</text>
<text x="95" y="145.8">close</text>
<text x="100" y="145.8">to</text>
<text x="102.6" y="145.8">pin</text>
<text x="106" y="145.8">45</text>
<text x="170.9" y="145.8">Place</text>
<text x="176.2" y="145.8">close</text>
<text x="181.3" y="145.8">to</text>
<text x="183.9" y="145.8">pin</text>
<text x="187.3" y="145.8">44</text>
<text x="80" y="169.9">RUN</text>
<text x="174.9" y="172.4">UART0_MCU_RX</text>
<text x="175.2" y="169.8">UART0_MCU_TX</text>
<text x="80" y="177.5">USB_DP</text>
<text x="101.6" y="177.5">USB_RP_DP</text>
<text x="80" y="180.1">USB_DN</text>
<text x="101.6" y="180.1">USB_RP_DN</text>
<text x="80" y="187.7">QSPI_~{CS}</text>
<text x="80" y="195.3">QSPI_SD1</text>
<text x="80" y="192.8">QSPI_SD0</text>
<text x="80" y="197.8">QSPI_SD2</text>
<text x="80" y="200.4">QSPI_SD3</text>
<text x="80" y="202.9">QSPI_CLK</text>
<text x="182.5" y="200.3">COL5</text>
<text x="182.5" y="202.8">COL3</text>
<text x="383.2" y="203.6" transform="rotate(-90 383.2 203.6)">COL0</text>
<text x="385.7" y="203.6" transform="rotate(-90 385.7 203.6)">COL1</text>
<text x="388.3" y="203.6" transform="rotate(-90 388.3 203.6)">COL2</text>
<text x="390.8" y="203.6" transform="rotate(-90 390.8 203.6)">COL3</text>
<text x="393.3" y="203.6" transform="rotate(-90 393.3 203.6)">COL4</text>
<text x="395.9" y="203.6" transform="rotate(-90 395.9 203.6)">COL5</text>
<text x="182.5" y="205.4">COL4</text>
<text x="182.5" y="207.9">COL2</text>
<text x="182.5" y="213">COL0</text>
<text x="182.5" y="215.5">COL1</text>
<text x="182.2" y="220.6">ROW0</text>
<text x="355.6" y="216.8">ROW0</text>
<text x="355.6" y="219.4">ROW1</text>
<text x="355.6" y="221.9">ROW2</text>
<text x="182.2" y="225.7">ROW2</text>
<text x="182.2" y="223.2">ROW1</text>
<text x="355.6" y="224.4">ROW3</text>
<text x="355.6" y="227">ROW4</text>
<text x="182.2" y="233.3">ROW5</text>
<text x="182.2" y="228.2">ROW3</text>
<text x="182.2" y="230.8">ROW4</text>
<text x="224.8" y="232.1">QSPI_~{CS}</text>
<text x="355.6" y="229.5">ROW5</text>
<text x="88.9" y="238.5">SWD</text>
<text x="88.9" y="235.9">SWCLK</text>
<text x="224.8" y="234.7">QSPI_CLK</text>
<text x="224.8" y="237.2">QSPI_SD0</text>
<text x="224.8" y="239.8">QSPI_SD1</text>
<text x="224.8" y="242.3">QSPI_SD2</text>
<text x="224.8" y="244.8">QSPI_SD3</text>
</g>
</svg>
